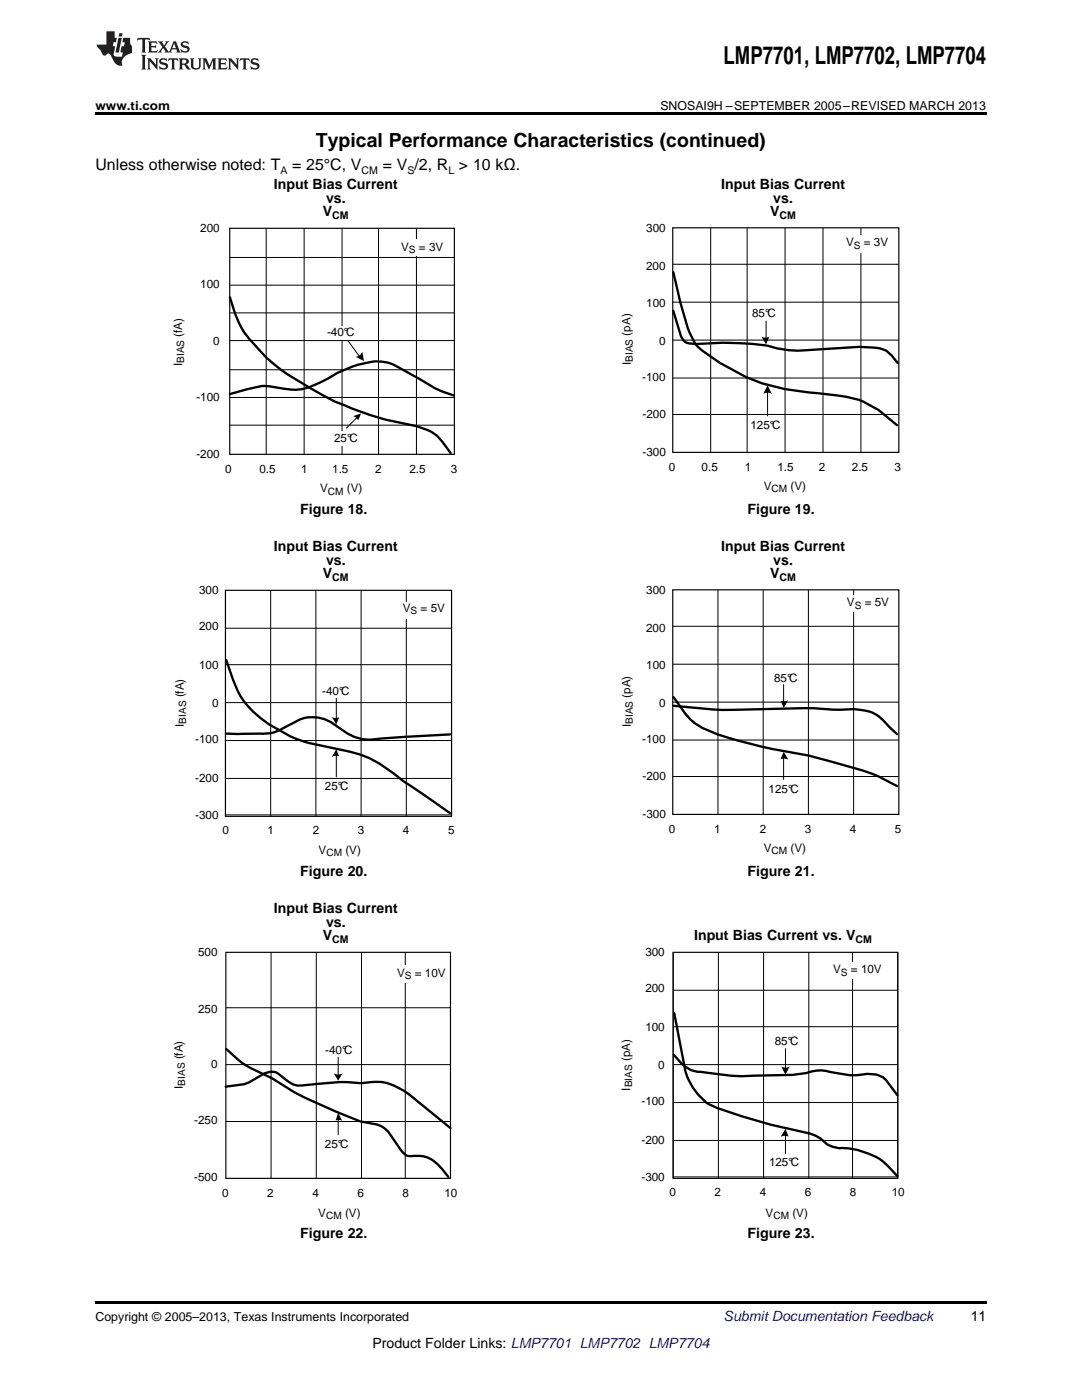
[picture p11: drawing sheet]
<svg xmlns="http://www.w3.org/2000/svg" width="216mm" height="279mm" viewBox="0 0 216 279" stroke-linecap="round" stroke-linejoin="round" font-family="sans-serif">
<path d="M19 259.7h177.8v.5h-177.8z" fill="#000"/>
<g fill="#fff">
<path d="M66.9 248.8h.3v.8h-.3z"/>
<path d="M156.1 248.8h.4v.8h-.4z"/>
</g>
<path d="M45 216.9l3.7-.5 1-.4 3-1.8a2.82 2.82 0 0 1 2.8 0 6.2 6.2 0 0 0 4.7 2.4l7.6-.7 4.3 .3a10.5 10.5 0 0 1 9.5 2.2l8.3 6.7M45.1 209.3a22.2 22.2 0 0 0 9.2 5.9l4.4 2.8 8.4 3.9 4.8 1.9 3.3 .6 .8 .3 1.4 1.1 2.7 3.9a2.07 2.07 0 0 0 2.3 1 5.9 5.9 0 0 1 5.8 2.6l1.3 1.6" fill="none" stroke="#000" stroke-width=".47"/>
<path d="M45.1 190.1h44.8v45.1h-44.8z" fill="none" stroke="#000" stroke-width=".23"/>
<path d="M54.1 190.1v45.1M63.1 190.1v45.1M72.1 190.1v45.1M80.9 190.1v45.1M45.1 212.5h44.8M45.1 201.1h44.8M45.1 223.8h44.8" fill="none" stroke="#000" stroke-width=".2"/>
<g fill="#fff">
<path d="M79.1 192.7h9.9v3.5h-9.9z" fill-rule="evenodd"/>
<path d="M64.9 208.4h6.1v2.6h-6.1z" fill-rule="evenodd"/>
</g>
<path d="M67.5 211v3.5" fill="none" stroke="#000" stroke-width=".2"/>
<path d="M66.6 214.2l.1 .1a1.71 1.71 0 0 0 1.7-.1l-.9 1.5z" fill-rule="evenodd" fill="#000"/>
<path d="M64.9 227h5.2v2.9h-5.2z" fill-rule="evenodd" fill="#fff"/>
<g fill="none" stroke="#000" stroke-width=".2">
<path d="M134.3 190.1v45.1M134.3 197.6h44.8M143.3 190.1v45.1M152.4 190.1v45.1M161.4 190.1v45.1M170.1 190.1v45.1M179.1 190.1v45.1M134.3 212.5h44.8M134.3 204.9h44.8M67.5 223.2v3.2M134.3 227.6h44.8M134.3 220h44.8"/>
<path d="M134.3 234.9h44.8"/>
</g>
<path d="M67.5 222.1l.9 1.7a1.23 1.23 0 0 0-1.6-.1l.1 .1z" fill-rule="evenodd" fill="#000"/>
<path d="M134.4 210.5a7.6 7.6 0 0 0 4.8 3.4h.6a40.9 40.9 0 0 0 10.5 .8l7.9-.2 2.7-.4a7.4 7.4 0 0 1 4.6-.2 15.7 15.7 0 0 0 7.6 .4 4.6 4.6 0 0 1 3.7 1.2l2.3 3.1M134.5 202.2l2.3 11.6a12 12 0 0 0 4.7 6.6 101.4 101.4 0 0 0 20.1 5.8 8.1 8.1 0 0 1 3.6 2.3l1 .4 1.2 .3a13.9 13.9 0 0 1 9 2.8l2.7 2.7" fill="none" stroke="#000" stroke-width=".47"/>
<path d="M134.3 190.1h44.8v45.1h-44.8z" fill="none" stroke="#000" stroke-width=".23"/>
<g fill="#fff">
<path d="M166.3 192.1h9.6v3.2h-9.6z" fill-rule="evenodd"/>
<path d="M154.7 206.4h5.2v2.9h-5.2z" fill-rule="evenodd"/>
</g>
<path d="M156.7 209.3v4" fill="none" stroke="#000" stroke-width=".2"/>
<path d="M155.9 212.8a1.39 1.39 0 0 0 1.7 0l-.9 1.7z" fill-rule="evenodd" fill="#000"/>
<path d="M153.5 230.5h6.4v2.9h-6.4z" fill-rule="evenodd" fill="#fff"/>
<path d="M156.7 226.4v3.8" fill="none" stroke="#000" stroke-width=".2"/>
<path d="M156.7 225.3l.6 1.6a1.68 1.68 0 0 0-1.5 0z" fill-rule="evenodd" fill="#000"/>
<g fill="#fff">
<path d="M66.9 176.6h.3v.7h-.3z"/>
<path d="M156.1 176.6h.4v.7h-.4z"/>
</g>
<path d="M45.1 131.7l1.4 4a16.2 16.2 0 0 0 7.2 8.9 25.3 25.3 0 0 0 7.9 3.7l8.2 1.7a20.2 20.2 0 0 1 8.8 4.4l2 1.6 9.2 6.3M45.2 146.4l3.3 .1a27.5 27.5 0 0 0 6.1-.3l5.3-2.6a7.3 7.3 0 0 1 6.1 .5l3.4 2.3a8.9 8.9 0 0 0 6.7 1l13.7-.8" fill="none" stroke="#000" stroke-width=".47"/>
<path d="M45 117.8h45.1v45.1h-45.1z" fill="none" stroke="#000" stroke-width=".23"/>
<path d="M45 117.8v45.1M54 117.8v45.1M63 117.8v45.1M72.1 117.8v45.1M81.1 117.8v45.1M90.1 117.8v45.1M45 132.7h45.1M45 125.4h45.1M45 155.4h45.1M45 147.8h45.1M45 140.2h45.1M45 162.6h45.1" fill="none" stroke="#000" stroke-width=".2"/>
<g fill="#fff">
<path d="M80.5 120.1h8.1v3.2h-8.1z" fill-rule="evenodd"/>
<path d="M64.2 136.7h6.1v2.6h-6.1z" fill-rule="evenodd"/>
</g>
<path d="M67.1 139.3v4.1" fill="none" stroke="#000" stroke-width=".2"/>
<path d="M66.2 143.1a1.68 1.68 0 0 0 1.5 0l-.6 1.5z" fill-rule="evenodd" fill="#000"/>
<path d="M64.8 155.6h5.2v2.7h-5.2z" fill-rule="evenodd" fill="#fff"/>
<path d="M134.2 132.6h45.2M134.2 125h45.2M67.1 150.7v4.4M134.2 155h45.2M134.2 147.7h45.2M134.2 140.1h45.2" fill="none" stroke="#000" stroke-width=".2"/>
<path d="M67.1 149.5l.6 1.5h.1a1.91 1.91 0 0 0-1.6 0z" fill-rule="evenodd" fill="#000"/>
<path d="M134.2 117.7h45.2v44.8h-45.2z" fill="none" stroke="#000" stroke-width=".23"/>
<g fill="#fff">
<path d="M154.3 134h5.3v2.9h-5.3z" fill-rule="evenodd"/>
<path d="M153.4 156.1h6.5v2.9h-6.5z" fill-rule="evenodd"/>
</g>
<path d="M143.3 117.7v44.8M152.3 117.7v44.8M161.3 117.7v44.8M170.3 117.7v44.8M156.4 136.6v3.5M156.4 151.2v4.3" fill="none" stroke="#000" stroke-width=".2"/>
<g fill="#000">
<path d="M155.7 139.8a2.01 2.01 0 0 0 1.5 0l-.8 1.5z" fill-rule="evenodd"/>
<path d="M156.4 150l.8 1.6a1.68 1.68 0 0 0-1.5 0z" fill-rule="evenodd"/>
</g>
<path d="M134.4 139.1l2.3 3.3a11.7 11.7 0 0 0 6.4 4.1 105.9 105.9 0 0 0 18.3 4.3l4.6 1.2a41.5 41.5 0 0 1 13 4.9M134.4 140.9l9.7 .8 16.5-.4 7.1 .3a12 12 0 0 1 7 1l1.7 1.3 2.6 2.6" fill="none" stroke="#000" stroke-width=".47"/>
<path d="M168.9 118.9h8.4v3.2h-8.4z" fill-rule="evenodd" fill="#fff"/>
<g fill="#fff">
<path d="M66.9 104.4h.3v.7h-.3z"/>
<path d="M156.1 104.4h.4v.7h-.4z"/>
</g>
<path d="M45.9 59.3a21.4 21.4 0 0 0 7.1 11.9 39.9 39.9 0 0 0 8.9 6.3 38.6 38.6 0 0 0 8.3 4l6.7 2.2 6.3 1.4a8.3 8.3 0 0 1 5 3l1.7 2.3M45.9 78.6l6.2-1.5h1.7a14.8 14.8 0 0 0 7.9 .2l3.8-1.8a21.3 21.3 0 0 1 9.5-3.4 7.7 7.7 0 0 1 4.5 1.2l7.2 4.1 3.8 1.5" fill="none" stroke="#000" stroke-width=".47"/>
<path d="M45.8 56.9h44.9M45.8 51.4h44.9M53.1 45.6v45.1M60.7 45.6v45.1M68.3 45.6v45.1M75.5 45.6v45.1M83.1 45.6v45.1M45.8 79.3h44.9M45.8 73.8h44.9M45.8 68h44.9M45.8 62.4h44.9M45.8 84.9h44.9" fill="none" stroke="#000" stroke-width=".2"/>
<path d="M45.8 45.6h44.9v45.1h-44.9z" fill="none" stroke="#000" stroke-width=".23"/>
<g fill="#fff">
<path d="M80.2 47.9h8.1v3.2h-8.1z" fill-rule="evenodd"/>
<path d="M65.3 65.1h5.9v2.6h-5.9z" fill-rule="evenodd"/>
<path d="M66.8 86h4.9v2.9h-4.9z" fill-rule="evenodd"/>
</g>
<path d="M141.8 45.5v44.8M149.1 45.5v44.8M156.7 45.5v44.8M164.2 45.5v44.8M171.8 45.5v44.8M69.4 68l2.3 3.2M71.2 83.4l-2.1 2" fill="none" stroke="#000" stroke-width=".2"/>
<g fill="#000">
<path d="M70.9 71.2a1.77 1.77 0 0 0 1.4-.9l.3 1.7z" fill-rule="evenodd"/>
<path d="M70.3 83.1l1.7-.6-.5 1.5 .1 .1a1.41 1.41 0 0 0-1.3-1z" fill-rule="evenodd"/>
</g>
<path d="M134.2 45.5h45.2v44.8h-45.2z" fill="none" stroke="#000" stroke-width=".23"/>
<path d="M168.9 46.9h8.4v3.5h-8.4z" fill-rule="evenodd" fill="#fff"/>
<path d="M134.2 52.7h45.2M134.2 75.4h45.2M134.2 67.9h45.2M134.2 60.3h45.2M134.2 82.7h45.2" fill="none" stroke="#000" stroke-width=".2"/>
<path d="M134.3 54.3l1.5 6.1 1.4 5a8.9 8.9 0 0 0 2.8 4.5 38.3 38.3 0 0 0 23 8.6l4.1 .4a17.9 17.9 0 0 1 8.2 2.9l3.7 3.1M134.3 62l1.6 5.2a2.45 2.45 0 0 0 2.9 1.5 64.4 64.4 0 0 1 14.5 .3 18.2 18.2 0 0 0 7 .9l11.1-.7 3.2 .2 1 .1 1.2 .5 1.1 .9 1.2 1.5" fill="none" stroke="#000" stroke-width=".47"/>
<g fill="#fff">
<path d="M150 61.2h5.2v2.9h-5.2z" fill-rule="evenodd"/>
<path d="M149.7 83.6h6.7v2.6h-6.7z" fill-rule="evenodd"/>
</g>
<path d="M152.9 64.1v3.5M153.2 78.1v4.9" fill="none" stroke="#000" stroke-width=".2"/>
<g fill="#000">
<path d="M152 67.2a1.69 1.69 0 0 0 1.5 0l-.6 1.5z" fill-rule="evenodd"/>
<path d="M153.2 76.9l.8 1.7-.1-.1a1.58 1.58 0 0 0-1.6 .1z" fill-rule="evenodd"/>
</g>
<path d="M19 22.5h177.8v.5h-177.8z" fill="#000"/>
<g fill="#231f20">
<path d="M27.5 7.6l-.1 .5 .4-.2h.6v.1v2.1l-.2 .4h1l-.3-.4v-2.1l.1-.1h.5l.5 .2-.2-.5zM29.5 8.3l.2 .3v1.5l-.2 .4h1.8l.2-.6a1.04 1.04 0 0 1-1.3 .2v-.7h.6l.3 .2v-.6l-.3 .2h-.6v-.6l.8-.1 .4 .3-.2-.5zM31.5 8.3l.9 1.1-.9 1.1h.8l-.2-.2 .5-.7 .4 .7-.2 .2h1.5l-.1-.2 .1-.4h.9l.1 .4-.2 .2h1l-.3-.3-.7-1.9h-.5l-.9 2-.8-1 .9-1h-.8l.1 .3-.3 .5-.4-.6 .2-.2zM34.7 8.6l.4 1h-.7zM36.3 8.4a.63 .63 0 0 0-.2 .7 .63 .63 0 0 0 .6 .4l.6 .2 .1 .2a.75 .75 0 0 1-.7 .4 .75 .75 0 0 1-.6-.5l.1 .7 .1-.1a1.11 1.11 0 0 0 1.5-.6 1.13 1.13 0 0 0-1.2-.8l-.1-.4a1.04 1.04 0 0 1 1.2 .2l-.2-.5-.1 .1-.5-.2zM28.2 10.9l.2 .4v2.2l-.2 .4h1l-.3-.4v-2.2l.3-.4zM29.3 11.6l.3 .4v1.5l-.3 .4h.8l-.2-.4v-1.3l1.5 1.7v-1.9l.2-.4h-.7l.2 .4v.9l-1.1-1.3zM32 11.8a.62 .62 0 0 0-.2 .7 .62 .62 0 0 0 .6 .4l.6 .1 .1 .3a.76 .76 0 0 1-.7 .3 .76 .76 0 0 1-.6-.4l.1 .7 .1-.1a1.11 1.11 0 0 0 1.5-.6 1.13 1.13 0 0 0-1.2-.8l-.1-.4a1.04 1.04 0 0 1 1.2 .2l-.2-.6-.1 .1-.5-.1zM33.7 11.6l-.2 .6a.61 .61 0 0 1 .8-.3v1.6l-.2 .4h.9l-.2-.4v-1.6a.63 .63 0 0 1 .8 .3l-.2-.6zM35.6 11.6l.3 .4v1.5l-.3 .4h1l-.2-.2v-.8l.5 .2a.76 .76 0 0 0 1.2 .7l-1-1a.58 .58 0 0 0 .6-.5 .58 .58 0 0 0-.5-.6zM36.4 11.9h.1a.45 .45 0 0 1 .5 .1 .45 .45 0 0 1 .1 .5l-.7 .2zM37.9 11.6l.2 .2a2.17 2.17 0 0 0 .3 1.9 .99 .99 0 0 0 1.6-.6v-1.1l.2-.4h-.7l.2 .2a1.92 1.92 0 0 1-.2 1.8 .6 .6 0 0 1-.9-.5v-1.1l.2-.4zM40.4 11.6l.2 .4v1.5l-.2 .4h.7l-.2-.4v-1.4l.8 1.8 .8-1.8v1.4l-.2 .4h.9l-.2-.4v-1.5l.2-.4h-.8l-.6 1.5-.6-1.5zM43.4 11.6l.2 .4v1.5l-.2 .4h1.8l.2-.6a1.04 1.04 0 0 1-1.3 .1v-.6h.5l.4 .2v-.6l-.4 .2h-.5v-.7h.8l.3 .3-.1-.6zM45.5 11.6l.2 .4v1.5l-.2 .4h.7l-.2-.4v-1.3l1.5 1.7v-1.9l.2-.4h-.7l.2 .4v.9l-1.1-1.3zM47.9 11.6l-.1 .6a.61 .61 0 0 1 .8-.3v1.6l-.3 .4h1l-.3-.4 .1-1.6a.63 .63 0 0 1 .7 .3l-.1-.6zM50.2 11.8a.62 .62 0 0 0-.2 .7 .62 .62 0 0 0 .6 .4l.6 .1 .2 .3a.76 .76 0 0 1-.8 .3 .76 .76 0 0 1-.6-.4l.1 .7 .2-.1a1.11 1.11 0 0 0 1.5-.6 1.13 1.13 0 0 0-1.3-.8l-.1-.4a1.04 1.04 0 0 1 1.2 .2l-.1-.6-.2 .1-.5-.1z"/>
<path d="M21.2 6.3v2.6h-1.9l.1 .4 .7 .9a.91 .91 0 0 0 1 .8 .56 .56 0 0 1 .5-.3 .56 .56 0 0 1 .5 .3l.4 .8a1.53 1.53 0 0 0 1.9 1.2 1.54 1.54 0 0 1 1-2.1l.9-.3v-1.4a1.52 1.52 0 0 1-.3-1.6h-1.4l-.2 .8h.5l-.2 .8h-.4l-.2 1v.2l.4 .1-.2 .8a1.93 1.93 0 0 1-1.6-.3l.3-1.8h-.5l.2-.8h.4l.2-.8h-.4v-1.3zM23.6 7.6l-.6 2.9h.7l.6-2.9zM23.8 6.6l-.1 .7h.6l.2-.7z"/>
</g>
<text font-size="4.9" x="144.4" y="12.8">LMP7701, LMP7702, LMP7704</text>
<text font-size="3.9" x="63" y="29.3">Typical Performance Characteristics (continued)</text>
<g font-size="3.2">
<text x="19" y="34">Unless otherwise noted: T</text>
<text x="58.3" y="34">= 25°C, V</text>
<text x="76.4" y="34">= V /2, R &gt; 10 kΩ.</text>
</g>
<g font-size="2.8">
<text x="54.6" y="37.7">Input Bias Current</text>
<text x="65.1" y="40.4">vs.</text>
<text x="143.9" y="37.7">Input Bias Current</text>
<text x="154.3" y="40.4">vs.</text>
<text x="64.4" y="43.1">V</text>
<text x="153.7" y="43.1">V</text>
<text x="59.9" y="102.6">Figure 18.</text>
<text x="149.2" y="102.6">Figure 19.</text>
<text x="54.6" y="110">Input Bias Current</text>
<text x="65.1" y="112.7">vs.</text>
<text x="143.9" y="110">Input Bias Current</text>
<text x="154.3" y="112.7">vs.</text>
<text x="64.4" y="115.4">V</text>
<text x="153.7" y="115.4">V</text>
<text x="59.9" y="174.8">Figure 20.</text>
<text x="149.2" y="174.8">Figure 21.</text>
<text x="54.6" y="182.2">Input Bias Current</text>
<text x="65.1" y="184.9">vs.</text>
<text x="64.4" y="187.6">V</text>
<text x="138.5" y="187.6">Input Bias Current vs. V</text>
<text x="59.9" y="247.1">Figure 22.</text>
<text x="149.2" y="247.1">Figure 23.</text>
<text x="193.7" y="263.6">11</text>
<text x="74.3" y="269">Product Folder Links: LMP7701 LMP7702 LMP7704</text>
</g>
<text font-size="2.8" fill="#0000c8" x="144.4" y="263.6">Submit Documentation Feedback</text>
<g font-size="2.5">
<text x="19" y="21.9">www.ti.com</text>
<text x="131.8" y="21.9">SNOSAI9H –SEPTEMBER 2005–REVISED MARCH 2013</text>
<text x="19" y="263.6">Copyright © 2005–2013, Texas Instruments Incorporated</text>
</g>
<g font-size="2.3">
<text x="40" y="46.3">200</text>
<text x="129" y="46.2">300</text>
<text x="80.1" y="50">V</text>
<text x="83.6" y="50">= 3V</text>
<text x="128.9" y="53.8">200</text>
<text x="168.8" y="49.2">V</text>
<text x="172.4" y="49.2">= 3V</text>
<text x="40" y="57.6">100</text>
<text x="129" y="61.3">100</text>
<text x="150.1" y="63.3">85°C</text>
<text x="36.3" y="67.2" transform="rotate(-90 36.3 67.2)">(fA)</text>
<text x="42.6" y="68.8">0</text>
<text x="65.3" y="67.1">-40°C</text>
<text x="125.8" y="67" transform="rotate(-90 125.8 67)">(pA)</text>
<text x="131.5" y="68.8">0</text>
<text x="36.3" y="73.1" transform="rotate(-90 36.3 73.1)">I</text>
<text x="125.8" y="72.9" transform="rotate(-90 125.8 72.9)">I</text>
<text x="128.1" y="75.9">-100</text>
<text x="39.2" y="80.1">-100</text>
<text x="128.2" y="83.4">-200</text>
<text x="66.7" y="88.2">25°C</text>
<text x="149.7" y="85.6">125°C</text>
<text x="39.2" y="91.3">-200</text>
<text x="44.9" y="94.4">0</text>
<text x="51.8" y="94.3">0.5</text>
<text x="60.1" y="94.3">1</text>
<text x="66.3" y="94.4">1.5</text>
<text x="74.9" y="94.3">2</text>
<text x="81.7" y="94.3">2.5</text>
<text x="90" y="94.3">3</text>
<text x="128.2" y="90.9">-300</text>
<text x="133.4" y="94.1">0</text>
<text x="140" y="94">0.5</text>
<text x="148.6" y="94.1">1</text>
<text x="155.1" y="94">1.5</text>
<text x="163.4" y="94.1">2</text>
<text x="170" y="94">2.5</text>
<text x="178.5" y="94.1">3</text>
<text x="63.9" y="98.3">V</text>
<text x="69.2" y="98.3">(V)</text>
<text x="152.4" y="97.8">V</text>
<text x="157.7" y="97.8">(V)</text>
<text x="39.7" y="118.6">300</text>
<text x="129" y="118.5">300</text>
<text x="39.7" y="125.8">200</text>
<text x="80.4" y="122.2">V</text>
<text x="83.9" y="122.2">= 5V</text>
<text x="169" y="121">V</text>
<text x="172.5" y="121">= 5V</text>
<text x="128.9" y="126.1">200</text>
<text x="39.7" y="133.5">100</text>
<text x="129" y="133.5">100</text>
<text x="154.4" y="136.1">85°C</text>
<text x="36.7" y="139.2" transform="rotate(-90 36.7 139.2)">(fA)</text>
<text x="42.3" y="141">0</text>
<text x="64.3" y="138.7">-40°C</text>
<text x="125.8" y="139.2" transform="rotate(-90 125.8 139.2)">(pA)</text>
<text x="131.5" y="141.1">0</text>
<text x="36.7" y="145.1" transform="rotate(-90 36.7 145.1)">I</text>
<text x="39" y="148.3">-100</text>
<text x="125.8" y="145.1" transform="rotate(-90 125.8 145.1)">I</text>
<text x="128.1" y="148.2">-100</text>
<text x="39" y="156">-200</text>
<text x="128.2" y="155.7">-200</text>
<text x="64.8" y="157.6">25°C</text>
<text x="153.4" y="158.3">125°C</text>
<text x="39" y="163.5">-300</text>
<text x="44.4" y="166.5">0</text>
<text x="53.4" y="166.5">1</text>
<text x="62.4" y="166.5">2</text>
<text x="71.4" y="166.5">3</text>
<text x="80.4" y="166.5">4</text>
<text x="89.4" y="166.5">5</text>
<text x="128.2" y="163.2">-300</text>
<text x="133.4" y="166.3">0</text>
<text x="142.5" y="166.3">1</text>
<text x="151.6" y="166.3">2</text>
<text x="160.6" y="166.3">3</text>
<text x="169.6" y="166.3">4</text>
<text x="178.6" y="166.3">5</text>
<text x="63.6" y="170.4">V</text>
<text x="68.9" y="170.4">(V)</text>
<text x="152.4" y="170.1">V</text>
<text x="157.7" y="170.1">(V)</text>
<text x="39.5" y="190.8">500</text>
<text x="128.8" y="190.8">300</text>
<text x="79.2" y="194.9">V</text>
<text x="82.8" y="194.9">= 10V</text>
<text x="166.3" y="194.3">V</text>
<text x="169.8" y="194.3">= 10V</text>
<text x="39.5" y="202.3">250</text>
<text x="128.8" y="198.1">200</text>
<text x="128.8" y="205.7">100</text>
<text x="154.6" y="208.6">85°C</text>
<text x="36.5" y="211.4" transform="rotate(-90 36.5 211.4)">(fA)</text>
<text x="42.1" y="213.1">0</text>
<text x="64.9" y="210.4">-40°C</text>
<text x="125.7" y="211.8" transform="rotate(-90 125.7 211.8)">(pA)</text>
<text x="131.4" y="213.3">0</text>
<text x="36.5" y="217.3" transform="rotate(-90 36.5 217.3)">I</text>
<text x="125.7" y="217.7" transform="rotate(-90 125.7 217.7)">I</text>
<text x="128" y="220.5">-100</text>
<text x="38.7" y="224.3">-250</text>
<text x="64.8" y="229.1">25°C</text>
<text x="128" y="228.2">-200</text>
<text x="153.4" y="232.7">125°C</text>
<text x="38.7" y="235.8">-500</text>
<text x="44.3" y="238.9">0</text>
<text x="53.3" y="238.9">2</text>
<text x="62.3" y="238.9">4</text>
<text x="71.3" y="238.9">6</text>
<text x="80.3" y="238.9">8</text>
<text x="88.7" y="238.9">10</text>
<text x="128" y="235.8">-300</text>
<text x="133.6" y="238.8">0</text>
<text x="142.6" y="238.8">2</text>
<text x="151.6" y="238.8">4</text>
<text x="160.6" y="238.8">6</text>
<text x="169.6" y="238.8">8</text>
<text x="177.9" y="238.8">10</text>
<text x="63.5" y="242.8">V</text>
<text x="68.9" y="242.8">(V)</text>
<text x="152.8" y="242.8">V</text>
<text x="158.1" y="242.8">(V)</text>
</g>
<g font-size="2.1">
<text x="56" y="34.6">A</text>
<text x="72.1" y="34.6">CM</text>
<text x="81.3" y="34.6">S</text>
<text x="89.5" y="34.6">L</text>
<text x="66.3" y="43.7">CM</text>
<text x="155.5" y="43.7">CM</text>
<text x="66.3" y="115.9">CM</text>
<text x="155.5" y="115.9">CM</text>
<text x="66.3" y="188.2">CM</text>
<text x="170.7" y="188.2">CM</text>
</g>
<g font-size="2">
<text x="81.6" y="50.4">S</text>
<text x="170.4" y="49.6">S</text>
<text x="36.8" y="72.5" transform="rotate(-90 36.8 72.5)">BIAS</text>
<text x="126.3" y="72.2" transform="rotate(-90 126.3 72.2)">BIAS</text>
<text x="65.4" y="98.7">CM</text>
<text x="153.9" y="98.3">CM</text>
<text x="81.9" y="122.6">S</text>
<text x="170.5" y="121.5">S</text>
<text x="37.1" y="144.4" transform="rotate(-90 37.1 144.4)">BIAS</text>
<text x="126.3" y="144.5" transform="rotate(-90 126.3 144.5)">BIAS</text>
<text x="65.1" y="170.9">CM</text>
<text x="153.9" y="170.5">CM</text>
<text x="80.8" y="195.3">S</text>
<text x="167.8" y="194.7">S</text>
<text x="36.9" y="216.7" transform="rotate(-90 36.9 216.7)">BIAS</text>
<text x="126.2" y="217" transform="rotate(-90 126.2 217)">BIAS</text>
<text x="65.1" y="243.2">CM</text>
<text x="154.3" y="243.2">CM</text>
</g>
</svg>
